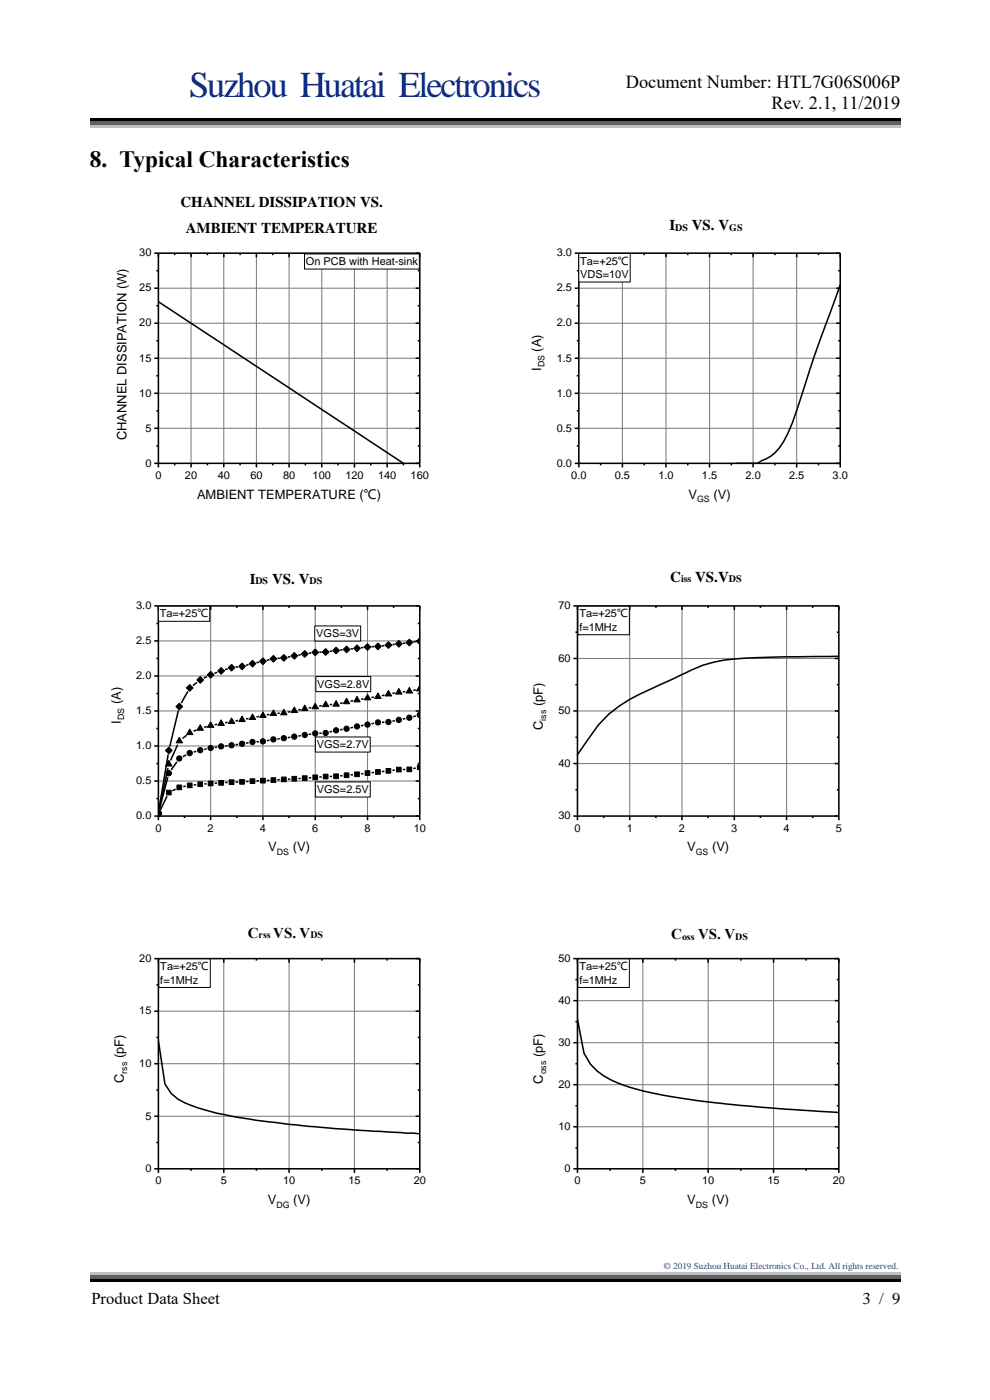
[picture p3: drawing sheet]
<svg xmlns="http://www.w3.org/2000/svg" width="210mm" height="297mm" viewBox="0 0 210 297" stroke-linecap="round" stroke-linejoin="round" font-family="sans-serif">
<path d="M40.5 53.7v44.6M47.5 53.7v44.6M54.4 53.7v44.6M61.3 53.7v44.6M68.3 53.7v44.6M75.2 53.7v44.6M82.1 53.7v44.6M33.6 76h55.5M33.6 68.6h55.5M33.6 61.1h55.5M33.6 90.9h55.5M33.6 83.4h55.5" fill="none" stroke="#808080" stroke-width=".23"/>
<g fill="none" stroke="#000" stroke-width=".33">
<path d="M32.7 53.7h56.4v45.5M33.2 57.4h.4M33.6 53.7v45.5M37.1 53.7v.4M40.5 53.7v.9M44 53.7v.4M47.5 53.7v.9M50.9 53.7v.4M54.4 53.7v.9M57.9 53.7v.4M61.3 53.7v.9M64.8 53.7v.4"/>
<path d="M68.3 53.7v.9M71.7 53.7v.4M75.2 53.7v.9M78.7 53.7v.4M82.1 53.7v.9M85.6 53.7v.4M88.6 57.4h.5M32.7 76h.9M32.7 68.6h.9M32.7 61.1h.9M33.2 79.7h.4M33.2 72.3h.4"/>
<path d="M33.2 64.9h.4M33.6 64l52 34.3v.4M88.2 76h.9M88.2 68.6h.9M88.2 61.1h.9M88.6 79.7h.5M88.6 72.3h.5M88.6 64.9h.5M32.7 98.3h56.4M32.7 90.9h.9M32.7 83.4h.9M33.2 94.6h.4"/>
<path d="M33.2 87.2h.4M37.1 98.3v.4M40.5 98.3v.9M44 98.3v.4M47.5 98.3v.9M50.9 98.3v.4M54.4 98.3v.9M57.9 98.3v.4M61.3 98.3v.9M64.8 98.3v.4M68.3 98.3v.9M71.7 98.3v.4"/>
<path d="M75.2 98.3v.9M78.7 98.3v.4M82.1 98.3v.9M88.2 90.9h.9M88.2 83.4h.9M88.6 94.6h.5M88.6 87.2h.5"/>
</g>
<path d="M64.6 53.9h24.4v3.2h-24.4z" fill-rule="evenodd" fill="#fff" stroke="#000" stroke-width=".21"/>
<path d="M132 53.7v44.6M141.3 53.7v44.6M150.5 53.7v44.6M159.8 53.7v44.6M169 53.7v44.6M122.8 76h55.4M122.8 68.6h55.4M122.8 61.1h55.4M122.8 90.9h55.4M122.8 83.4h55.4" fill="none" stroke="#808080" stroke-width=".23"/>
<g fill="none" stroke="#000" stroke-width=".33">
<path d="M121.9 53.7h56.3v45.5M122.4 57.4h.4M122.8 53.7v45.5M127.4 53.7v.4M132 53.7v.9M136.7 53.7v.4M141.3 53.7v.9M145.9 53.7v.4M150.5 53.7v.9M155.1 53.7v.4M159.8 53.7v.9M164.4 53.7v.4"/>
<path d="M169 53.7v.9M173.6 53.7v.4M177.8 57.4h.4M121.9 76h.9M121.9 68.6h.9M121.9 61.1h.9M122.4 79.7h.4M122.4 72.3h.4M122.4 64.9h.4M177.4 76h.8M177.4 68.6h.8M177.4 61.1h.8"/>
<path d="M177.8 79.7h.4M177.8 72.3h.4M177.8 64.9h.4M178.2 60.4l-.9 2.7a361.4 361.4 0 0 0-8.3 24 23.3 23.3 0 0 1-4.6 9l-.9 .7-2.8 1.5h-4.6M121.9 98.3h56.3M121.9 90.9h.9M121.9 83.4h.9M122.4 94.6h.4M122.4 87.2h.4M127.4 98.3v.4M132 98.3v.9M136.7 98.3v.4"/>
<path d="M141.3 98.3v.9M145.9 98.3v.4M150.5 98.3v.9M155.1 98.3v.4M159.8 98.3v.9M164.4 98.3v.4M169 98.3v.9M173.6 98.3v.4M177.4 90.9h.8M177.4 83.4h.8M177.8 94.6h.4M177.8 87.2h.4"/>
</g>
<path d="M122.8 53.8h10.9v6h-10.9z" fill-rule="evenodd" fill="#fff" stroke="#000" stroke-width=".21"/>
<path d="M33.6 136h55.5M44.7 128.5v44.6M55.8 128.5v44.6M66.9 128.5v44.6M78 128.5v44.6M33.6 158.3h55.5M33.6 150.8h55.5M33.6 143.4h55.5M33.6 165.7h55.5" fill="none" stroke="#808080" stroke-width=".23"/>
<g fill="none" stroke="#000" stroke-width=".33">
<path d="M32.7 128.5h56.4v45.5M32.7 136h.9M33.2 139.7h.4M33.2 132.3h.4M33.6 128.5v45.5M39.2 128.5v.5M44.7 128.5v.9M50.2 128.5v.5M55.8 128.5v.9M57.2 140l-.6 .1M59.4 139.6l-.5 .1M61.3 128.5v.5"/>
<path d="M61.6 139.3l-.5 .1M63.8 138.9l-.5 .1M66 138.5l-.5 .1M66.9 128.5v.9M68.2 138.4h-.5M70.5 138.1l-.6 .1M72.4 128.5v.5M72.7 137.9h-.5M74.9 137.6l-.5 .1M77.1 137.4h-.5M78 128.5v.9M79.3 137.2h-.5"/>
<path d="M81.6 137h-.6M83.5 128.5v.5M83.8 136.7l-.5 .1M86 136.4l-.5 .1M88.2 136h.9M88.2 136.1l-.5 .1M88.6 139.7h.5M88.6 132.3h.5M32.7 158.3h.9M32.7 150.8h.9M32.7 143.4h.9M33.2 154.6h.4"/>
<path d="M33.2 147.1h.4M37.7 158l-1.5 3.3M37.8 150.7l-1.8 7.7M39.6 156l-.9 .7M39.8 146.7l-1.3 2.5M41.6 159.4l-.5 .1M41.7 154.9l-.7 .2M41.8 144.8l-.9 .6M43.8 158.9l-.5 .1M43.9 154.1l-.6 .2M43.9 143.5l-.7 .4M46.1 158.5l-.6 .1"/>
<path d="M46.1 153.7l-.6 .1M46.1 142.6l-.6 .2M48.3 158.2l-.5 .1M48.3 153.2l-.5 .1M48.3 141.9l-.6 .2M50.5 157.9l-.5 .1M50.5 152.8l-.5 .1M50.5 141.5h-.5M52.7 157.6l-.5 .1M52.7 152.4l-.5 .1M52.7 141l-.5 .2M54.9 157.3l-.5 .1"/>
<path d="M54.9 152l-.5 .1M54.9 140.5l-.5 .1M57.2 157l-.6 .1M57.2 151.6l-.6 .1M59.4 156.7l-.5 .1M59.4 151.3h-.5M61.6 156.4l-.5 .1M61.6 151l-.6 .1M63.8 156.1h-.5M63.8 150.5l-.5 .1M66 155.7l-.5 .1M66 150.1l-.5 .1"/>
<path d="M68.2 155.5l-.5 .1M68.2 149.7l-.5 .1M70.4 149.5h-.5M70.5 155.2l-.6 .1M72.7 154.7l-.6 .1M72.7 149.1l-.6 .1M74.9 148.7l-.5 .1M74.9 154.3l-.5 .1M77.1 153.9l-.5 .1M77.1 148.2l-.5 .1M79.3 153.4l-.5 .1M79.3 147.9l-.5 .1"/>
<path d="M81.5 153.2h-.5M81.6 147.5l-.6 .1M83.8 152.9l-.6 .1M83.8 147l-.6 .1M86 146.7l-.5 .1M86 152.4l-.5 .2M88.2 158.3h.9M88.2 150.8h.9M88.2 143.4h.9M88.2 146.4l-.5 .1M88.2 151.9l-.5 .1M88.6 154.6h.5"/>
<path d="M88.6 147.1h.5M32.7 173.1h56.4M32.7 165.7h.9M33.2 169.4h.4M33.2 162h.4M35.4 168.9l-1.4 3M35.6 164.9l-1.8 6.8M35.6 163l-1.8 8.6M35.7 160.1l-2 11.4M37.3 167.4l-.7 .4M37.5 161.6l-1.2 1.8M39.2 173.1v.5"/>
<path d="M39.4 166.8l-.5 .1M39.5 160.2l-.7 .3M41.6 166.5h-.5M43.8 166.3h-.5M44.7 173.1v.9M46.1 166.1l-.6 .1M48.3 166h-.5M50.2 173.1v.5M50.5 165.9h-.5M52.7 165.8h-.5M54.9 165.7h-.5M55.8 173.1v.9"/>
<path d="M57.1 165.5l-.5 .1M59.4 165.4h-.5M61.3 173.1v.5M61.6 165.3h-.5M63.8 165.1l-.5 .1M66 165h-.5M66.9 173.1v.9M68.2 164.8l-.5 .1M70.4 164.7h-.5M72.4 173.1v.5M72.7 164.6h-.5M74.9 164.3l-.5 .1"/>
<path d="M77.1 164.1l-.5 .1M78 173.1v.9M79.3 163.9h-.5M81.5 163.6l-.5 .1M83.5 173.1v.5M83.8 163.4h-.5M85.5 163.3h.5M88.2 165.7h.9M88.2 162.9l-.5 .2M88.6 169.4h.5M88.6 162h.5"/>
</g>
<g fill="#000" stroke="#000" stroke-width=".21">
<path d="M38 156.4l.7 1.2h-1.3zM40.3 154.7l.6 1.1h-1.3zM42.5 153.8l.6 1.1h-1.3zM44.7 153.1l.7 1.2h-1.4zM46.9 152.7l.7 1.2h-1.4zM49.1 152.3l.7 1.2h-1.4zM51.4 151.9l.6 1.2h-1.3zM53.6 151.5l.6 1.1h-1.3zM55.8 151l.6 1.2h-1.3zM58 150.6l.7 1.2h-1.4zM60.2 150.5l.7 1.2h-1.4zM62.4 150l.7 1.2h-1.3z"/>
<path d="M64.7 149.6l.6 1.1h-1.3zM66.9 149.2l.6 1.2h-1.3zM69.1 148.7l.7 1.2h-1.4zM71.3 148.6l.7 1.2h-1.4zM73.5 148.1l.7 1.2h-1.4zM75.7 147.7l.7 1.2h-1.3zM78 147.3l.6 1.2h-1.3zM80.2 147l.6 1.2h-1.3zM82.4 146.5l.7 1.2h-1.4zM84.6 146.1l.7 1.2h-1.4zM86.8 145.9l.7 1.1h-1.3zM89.1 145.4v1.2h-.7z"/>
<path d="M33.6 171.7l.7 1.2h-.7zM35.8 161.3l.7 1.2h-1.4z"/>
<path d="M57.3 139.8l.7-.8 .7 .8-.7 .7z" fill-rule="evenodd"/>
<path d="M59.5 139.6l.7-.8 .7 .8-.7 .7z" fill-rule="evenodd"/>
<path d="M61.7 139.1l.7-.7 .8 .7-.8 .8z" fill-rule="evenodd"/>
<path d="M63.9 138.7l.8-.7 .7 .7-.7 .8z" fill-rule="evenodd"/>
<path d="M66.2 138.4l.7-.7 .7 .7-.7 .7z" fill-rule="evenodd"/>
<path d="M68.4 138.3l.7-.7 .7 .7-.7 .7z" fill-rule="evenodd"/>
<path d="M70.6 138l.7-.7 .7 .7-.7 .7z" fill-rule="evenodd"/>
<path d="M72.8 137.8l.7-.7 .7 .7-.7 .7z" fill-rule="evenodd"/>
<path d="M75 137.5l.7-.7 .8 .7-.8 .8z" fill-rule="evenodd"/>
<path d="M77.2 137.3l.8-.8 .7 .8-.7 .7z" fill-rule="evenodd"/>
<path d="M79.5 137.1l.7-.7 .7 .7-.7 .8z" fill-rule="evenodd"/>
<path d="M81.7 136.9l.7-.8 .7 .8-.7 .7z" fill-rule="evenodd"/>
<path d="M83.9 136.6l.7-.7 .7 .7-.7 .7z" fill-rule="evenodd"/>
<path d="M86.1 136.3l.7-.7 .8 .7-.8 .7z" fill-rule="evenodd"/>
<path d="M88.3 136l.8-.7v1.5z" fill-rule="evenodd"/>
<path d="M35.1 159.2l.7-.7 .7 .7-.7 .7z" fill-rule="evenodd"/>
<path d="M37.3 149.9l.7-.7 .8 .7-.8 .7z" fill-rule="evenodd"/>
<path d="M39.5 145.9l.8-.7 .7 .7-.7 .8z" fill-rule="evenodd"/>
<path d="M41.8 144.2l.7-.7 .7 .7-.7 .8z" fill-rule="evenodd"/>
<path d="M44 143.2l.7-.8 .7 .8-.7 .7z" fill-rule="evenodd"/>
<path d="M46.2 142.3l.7-.7 .7 .7-.7 .8z" fill-rule="evenodd"/>
<path d="M48.4 141.7l.7-.8 .7 .8-.7 .7z" fill-rule="evenodd"/>
<path d="M50.6 141.4l.8-.7 .7 .7-.7 .7z" fill-rule="evenodd"/>
<path d="M52.8 140.8l.8-.7 .7 .7-.7 .7z" fill-rule="evenodd"/>
<path d="M55.1 140.3l.7-.7 .7 .7-.7 .7z" fill-rule="evenodd"/>
<path d="M88.6 151.4l.2-.2h.3l-.1 1a.56 .56 0 0 1-.4-.8z" fill-rule="evenodd"/>
<path d="M33.6 172.2h.5v1h-.5z" fill-rule="evenodd"/>
<path d="M33.6 172a.53 .53 0 0 1 .6 .5 .53 .53 0 0 1-.6 .5z" fill-rule="evenodd"/>
<path d="M33.6 171.7l.7 .7-.7 .7z" fill-rule="evenodd"/>
<path d="M35.3 167.6h1v1h-1z" fill-rule="evenodd"/>
<path d="M37.5 166.5h1v1h-1z" fill-rule="evenodd"/>
<path d="M39.7 166.1h1v1h-1z" fill-rule="evenodd"/>
<path d="M42 165.9h1v1h-1z" fill-rule="evenodd"/>
<path d="M44.2 165.7h1v1h-1z" fill-rule="evenodd"/>
<path d="M46.4 165.6h1v1h-1z" fill-rule="evenodd"/>
<path d="M48.6 165.4h1v1h-1z" fill-rule="evenodd"/>
<path d="M50.8 165.4h1v1h-1z" fill-rule="evenodd"/>
<path d="M53.1 165.2h1v1h-1z" fill-rule="evenodd"/>
<path d="M55.3 165.1h1v1h-1z" fill-rule="evenodd"/>
<path d="M57.5 165h1v1h-1z" fill-rule="evenodd"/>
<path d="M59.7 164.9h1v.9h-1z" fill-rule="evenodd"/>
<path d="M61.9 164.7h1v1h-1z" fill-rule="evenodd"/>
<path d="M64.1 164.6h1v1h-1z" fill-rule="evenodd"/>
<path d="M66.4 164.4h1v1h-1z" fill-rule="evenodd"/>
<path d="M68.6 164.2h1v1h-1z" fill-rule="evenodd"/>
<path d="M70.8 164.2h1v1h-1z" fill-rule="evenodd"/>
<path d="M73 164h1v1h-1z" fill-rule="evenodd"/>
<path d="M75.2 163.8h1v1h-1z" fill-rule="evenodd"/>
<path d="M77.5 163.5h1v1h-1z" fill-rule="evenodd"/>
<path d="M79.7 163.3h1v1h-1z" fill-rule="evenodd"/>
<path d="M81.9 163h1v1h-1z" fill-rule="evenodd"/>
<path d="M84.1 162.8h1v1h-1z" fill-rule="evenodd"/>
<path d="M86.3 162.7h1v1h-1z" fill-rule="evenodd"/>
<path d="M88.5 162.3h.6v1h-.6z" fill-rule="evenodd"/>
<circle cx="40.2" cy="159.8" r=".56"/>
<circle cx="42.5" cy="159.2" r=".56"/>
<circle cx="44.7" cy="158.7" r=".56"/>
<circle cx="46.9" cy="158.3" r=".56"/>
<circle cx="49.1" cy="158.1" r=".56"/>
<circle cx="51.3" cy="157.8" r=".56"/>
<circle cx="53.6" cy="157.4" r=".56"/>
<circle cx="55.8" cy="157.3" r=".56"/>
<circle cx="58" cy="156.9" r=".56"/>
<circle cx="60.2" cy="156.6" r=".56"/>
<circle cx="62.4" cy="156.3" r=".56"/>
<circle cx="64.6" cy="155.9" r=".56"/>
<circle cx="66.9" cy="155.6" r=".56"/>
<circle cx="69.1" cy="155.5" r=".56"/>
<circle cx="71.3" cy="154.9" r=".56"/>
<circle cx="73.5" cy="154.6" r=".56"/>
<circle cx="75.7" cy="154.1" r=".56"/>
<circle cx="78" cy="153.7" r=".56"/>
<circle cx="80.2" cy="153.3" r=".56"/>
<circle cx="82.4" cy="153.2" r=".56"/>
<circle cx="84.6" cy="152.7" r=".56"/>
<circle cx="86.8" cy="152.3" r=".56"/>
<circle cx="35.8" cy="164" r=".56"/>
<circle cx="38" cy="160.9" r=".56"/>
</g>
<g fill="#fff" stroke="#000" stroke-width=".21">
<path d="M66.8 132.8h9.7v3.2h-9.7z" fill-rule="evenodd"/>
<path d="M67 143.5h11.6v3.2h-11.6z" fill-rule="evenodd"/>
<path d="M66.9 156.3h11.6v3.3h-11.6z" fill-rule="evenodd"/>
<path d="M66.9 165.9h11.6v3.2h-11.6z" fill-rule="evenodd"/>
<path d="M33.6 128.6h10.9v3.2h-10.9z" fill-rule="evenodd"/>
</g>
<path d="M122.5 139.7h55.5M133.6 128.5v44.6M144.7 128.5v44.6M155.8 128.5v44.6M166.9 128.5v44.6M122.5 150.8h55.5M122.5 162h55.5" fill="none" stroke="#808080" stroke-width=".23"/>
<g fill="none" stroke="#000" stroke-width=".33">
<path d="M121.6 128.5h56.4v45.5M121.6 139.7h.9M122.1 134.1h.4M122.5 128.5v45.5M128.1 128.5v.5M133.6 128.5v.9M139.1 128.5v.5M144.7 128.5v.9M150.2 128.5v.5M155.8 128.5v.9M161.3 128.5v.5M166.9 128.5v.9"/>
<path d="M172.4 128.5v.5M177.1 139.7h.9M177.5 134.1h.5M178 139.2l-6.7 .1a189.8 189.8 0 0 0-17.7 .7 25.8 25.8 0 0 0-8.9 3.1l-4.4 2.1a46.4 46.4 0 0 0-11.1 6.3l-2.3 2.3-4.4 6.3M121.6 150.8h.9M122.1 156.4h.4M122.1 145.3h.4M177.1 150.8h.9M177.5 156.4h.5M177.5 145.3h.5M121.6 173.1h56.4M121.6 162h.9"/>
<path d="M122.1 167.6h.4M128.1 173.1v.5M133.6 173.1v.9M139.1 173.1v.5M144.7 173.1v.9M150.2 173.1v.5M155.8 173.1v.9M161.3 173.1v.5M166.9 173.1v.9M172.4 173.1v.5M177.1 162h.9M177.5 167.6h.5"/>
</g>
<path d="M122.6 128.6h10.9v6.1h-10.9z" fill-rule="evenodd" fill="#fff" stroke="#000" stroke-width=".21"/>
<path d="M33.6 214.5h55.5M47.5 203.4v44.6M61.3 203.4v44.6M75.2 203.4v44.6M33.6 236.8h55.5M33.6 225.7h55.5" fill="none" stroke="#808080" stroke-width=".23"/>
<g fill="none" stroke="#000" stroke-width=".33">
<path d="M32.7 203.4h56.4v45.4M32.7 214.5h.9M33.2 208.9h.4M33.6 203.4v45.4M40.5 203.4v.4M47.5 203.4v.8M54.4 203.4v.4M61.3 203.4v.8M68.3 203.4v.4M75.2 203.4v.8M82.1 203.4v.4M88.2 214.5h.9"/>
<path d="M88.6 208.9h.5M32.7 236.8h.9M32.7 225.7h.9M33.2 231.2h.4M33.2 220.1h.4M33.6 220.8l1.4 9.2a9 9 0 0 0 5.5 4.5 86.4 86.4 0 0 0 19.4 3.8 494.5 494.5 0 0 0 29.2 2.2M88.2 236.8h.9M88.2 225.7h.9M88.6 231.2h.5M88.6 220.1h.5M32.7 248h56.4M33.2 242.4h.4"/>
<path d="M40.5 248v.4M47.5 248v.8M54.4 248v.4M61.3 248v.8M68.3 248v.4M75.2 248v.8M82.1 248v.4M88.6 242.4h.5"/>
</g>
<path d="M33.7 203.4h10.9v6.1h-10.9z" fill-rule="evenodd" fill="#fff" stroke="#000" stroke-width=".21"/>
<path d="M122.5 212.3h55.5M136.4 203.4v44.6M150.2 203.4v44.6M164.1 203.4v44.6M122.5 239h55.5M122.5 230.1h55.5M122.5 221.2h55.5" fill="none" stroke="#808080" stroke-width=".23"/>
<g fill="none" stroke="#000" stroke-width=".33">
<path d="M121.6 203.4h56.4v45.4M121.6 212.3h.9M122.1 216.7h.4M122.1 207.8h.4M122.5 216.2l1.4 7.3a11.9 11.9 0 0 0 6.9 6.2 78.4 78.4 0 0 0 18 3.9l1.4 .2a453.3 453.3 0 0 0 27.8 2.2M122.5 203.4v45.4M129.4 203.4v.4M136.4 203.4v.8M143.3 203.4v.4M150.2 203.4v.8M157.2 203.4v.4M164.1 203.4v.8"/>
<path d="M171 203.4v.4M177.1 212.3h.9M177.5 216.7h.5M177.5 207.8h.5M121.6 239h.9M121.6 230.1h.9M121.6 221.2h.9M122.1 234.6h.4M122.1 225.7h.4M177.1 239h.9M177.1 230.1h.9M177.1 221.2h.9"/>
<path d="M177.5 234.6h.5M177.5 225.7h.5M121.6 248h56.4M122.1 243.5h.4M129.4 248v.4M136.4 248v.8M143.3 248v.4M150.2 248v.8M157.2 248v.4M164.1 248v.8M171 248v.4M177.5 243.5h.5"/>
</g>
<path d="M122.6 203.4h10.9v6.1h-10.9z" fill-rule="evenodd" fill="#fff" stroke="#000" stroke-width=".21"/>
<path d="M35.5 38.5h48.6v13.8h-48.6z" fill-rule="evenodd" fill="#fff"/>
<path d="M35.5 38.5h48.6v13.8h-48.6z" fill="none" stroke="#fff" stroke-width=".26"/>
<path d="M125.4 43.5h48.7v8.3h-48.7z" fill-rule="evenodd" fill="#fff"/>
<path d="M125.4 43.5h48.7v8.3h-48.7z" fill="none" stroke="#fff" stroke-width=".26"/>
<path d="M36.3 118.5h48.7v8.3h-48.7z" fill-rule="evenodd" fill="#fff"/>
<path d="M36.3 118.5h48.7v8.3h-48.7z" fill="none" stroke="#fff" stroke-width=".26"/>
<path d="M125.4 118.1h48.7v8.3h-48.7z" fill-rule="evenodd" fill="#fff"/>
<path d="M125.4 118.1h48.7v8.3h-48.7z" fill="none" stroke="#fff" stroke-width=".26"/>
<path d="M36.2 193.6h48.7v8.3h-48.7z" fill-rule="evenodd" fill="#fff"/>
<path d="M36.2 193.6h48.7v8.3h-48.7z" fill="none" stroke="#fff" stroke-width=".26"/>
<path d="M126.2 193.9h48.7v8.3h-48.7z" fill-rule="evenodd" fill="#fff"/>
<path d="M126.2 193.9h48.7v8.3h-48.7z" fill="none" stroke="#fff" stroke-width=".26"/>
<path d="M19 25.1h172v.5h-172z" fill-rule="evenodd" fill="#000"/>
<path d="M19 25.6h172v1h-172z" fill-rule="evenodd" fill="#606060"/>
<path d="M19 26.6h172v.5h-172z" fill-rule="evenodd" fill="#c0c0c0"/>
<path d="M19 271.4h172v.5h-172z" fill-rule="evenodd" fill="#000"/>
<path d="M19 270.4h172v1h-172z" fill-rule="evenodd" fill="#606060"/>
<path d="M19 269.9h172v.5h-172z" fill-rule="evenodd" fill="#c0c0c0"/>
<text font-size="7.7" fill="#0f2d86" x="40.1" y="20.7">Suzhou Huatai Electronics</text>
<text font-size="5" x="19" y="35.5">8. Typical Characteristics</text>
<g font-size="3.9">
<text x="132.8" y="18.6">Document Number: HTL7G06S006P</text>
<text x="163.7" y="23.1">Rev. 2.1, 11/2019</text>
</g>
<g font-size="3.5">
<text x="19.4" y="276.6">Product Data Sheet</text>
<text x="183" y="276.6">3 / 9</text>
</g>
<g font-size="3.2">
<text x="38.3" y="43.8">CHANNEL DISSIPATION VS.</text>
<text x="39.4" y="49.3">AMBIENT TEMPERATURE</text>
<text x="142" y="48.8">I</text>
<text x="146.8" y="48.8">VS. V</text>
<text x="53" y="123.8">I</text>
<text x="57.7" y="123.8">VS. V</text>
<text x="142.2" y="123.4">C</text>
<text x="147.5" y="123.4">VS.V</text>
<text x="52.6" y="198.9">C</text>
<text x="58" y="198.9">VS. V</text>
<text x="142.4" y="199.2">C</text>
<text x="148.1" y="199.2">VS. V</text>
</g>
<g font-size="2.7">
<text x="114.8" y="74.6" transform="rotate(-90 114.8 74.6)">(A)</text>
<text x="114.8" y="78.7" transform="rotate(-90 114.8 78.7)">I</text>
<text x="26.9" y="93.4" transform="rotate(-90 26.9 93.4)">CHANNEL DISSIPATION (W)</text>
<text x="41.8" y="105.8">AMBIENT TEMPERATURE (℃)</text>
<text x="146" y="105.8">V</text>
<text x="151.3" y="105.8">(V)</text>
<text x="25.6" y="149.4" transform="rotate(-90 25.6 149.4)">(A)</text>
<text x="115.1" y="149.8" transform="rotate(-90 115.1 149.8)">(pF)</text>
<text x="25.6" y="153.5" transform="rotate(-90 25.6 153.5)">I</text>
<text x="115.1" y="154.8" transform="rotate(-90 115.1 154.8)">C</text>
<text x="56.9" y="180.6">V</text>
<text x="62.1" y="180.6">(V)</text>
<text x="145.8" y="180.6">V</text>
<text x="151.1" y="180.6">(V)</text>
<text x="26.2" y="224.5" transform="rotate(-90 26.2 224.5)">(pF)</text>
<text x="115.1" y="224.3" transform="rotate(-90 115.1 224.3)">(pF)</text>
<text x="26.2" y="229.8" transform="rotate(-90 26.2 229.8)">C</text>
<text x="115.1" y="229.9" transform="rotate(-90 115.1 229.9)">C</text>
<text x="56.8" y="255.4">V</text>
<text x="62.2" y="255.4">(V)</text>
<text x="145.8" y="255.4">V</text>
<text x="151" y="255.4">(V)</text>
</g>
<g font-size="2.3">
<text x="29.5" y="54.4">30</text>
<text x="64.9" y="56.3">On PCB with Heat-sink</text>
<text x="118.1" y="54.4">3.0</text>
<text x="123.1" y="56.2">Ta=+25℃</text>
<text x="123.1" y="59">VDS=10V</text>
<text x="29.5" y="61.8">25</text>
<text x="118.1" y="61.8">2.5</text>
<text x="29.5" y="69.3">20</text>
<text x="118.1" y="69.3">2.0</text>
<text x="29.5" y="76.7">15</text>
<text x="118.1" y="76.7">1.5</text>
<text x="29.5" y="84.1">10</text>
<text x="118.1" y="84.1">1.0</text>
<text x="30.8" y="91.6">5</text>
<text x="118.1" y="91.6">0.5</text>
<text x="30.8" y="99">0</text>
<text x="33" y="101.6">0</text>
<text x="39.2" y="101.6">20</text>
<text x="46.2" y="101.6">40</text>
<text x="53.1" y="101.6">60</text>
<text x="60" y="101.6">80</text>
<text x="66.3" y="101.6">100</text>
<text x="73.3" y="101.6">120</text>
<text x="80.2" y="101.6">140</text>
<text x="87.1" y="101.6">160</text>
<text x="118.1" y="99">0.0</text>
<text x="121.2" y="101.6">0.0</text>
<text x="130.4" y="101.6">0.5</text>
<text x="139.7" y="101.6">1.0</text>
<text x="148.9" y="101.6">1.5</text>
<text x="158.2" y="101.6">2.0</text>
<text x="167.4" y="101.6">2.5</text>
<text x="176.6" y="101.6">3.0</text>
<text x="28.9" y="129.2">3.0</text>
<text x="33.9" y="131">Ta=+25℃</text>
<text x="118.4" y="129.2">70</text>
<text x="122.9" y="131">Ta=+25℃</text>
<text x="28.9" y="136.7">2.5</text>
<text x="67.1" y="135.2">VGS=3V</text>
<text x="122.9" y="133.9">f=1MHz</text>
<text x="118.4" y="140.4">60</text>
<text x="28.9" y="144.1">2.0</text>
<text x="67.3" y="145.9">VGS=2.8V</text>
<text x="28.9" y="151.5">1.5</text>
<text x="118.4" y="151.5">50</text>
<text x="28.9" y="159">1.0</text>
<text x="67.2" y="158.7">VGS=2.7V</text>
<text x="28.9" y="166.4">0.5</text>
<text x="118.4" y="162.7">40</text>
<text x="28.9" y="173.8">0.0</text>
<text x="67.2" y="168.3">VGS=2.5V</text>
<text x="118.4" y="173.8">30</text>
<text x="33" y="176.4">0</text>
<text x="44" y="176.4">2</text>
<text x="55.1" y="176.4">4</text>
<text x="66.2" y="176.4">6</text>
<text x="77.3" y="176.4">8</text>
<text x="87.8" y="176.4">10</text>
<text x="121.9" y="176.4">0</text>
<text x="132.9" y="176.4">1</text>
<text x="144" y="176.4">2</text>
<text x="155.1" y="176.4">3</text>
<text x="166.2" y="176.4">4</text>
<text x="177.3" y="176.4">5</text>
<text x="29.5" y="204.1">20</text>
<text x="34" y="205.8">Ta=+25℃</text>
<text x="34" y="208.7">f=1MHz</text>
<text x="118.4" y="204.1">50</text>
<text x="122.9" y="205.8">Ta=+25℃</text>
<text x="122.9" y="208.7">f=1MHz</text>
<text x="29.5" y="215.2">15</text>
<text x="118.4" y="213">40</text>
<text x="118.4" y="221.9">30</text>
<text x="29.5" y="226.4">10</text>
<text x="118.4" y="230.8">20</text>
<text x="30.8" y="237.5">5</text>
<text x="118.4" y="239.7">10</text>
<text x="30.8" y="248.7">0</text>
<text x="33" y="251.3">0</text>
<text x="46.8" y="251.3">5</text>
<text x="60" y="251.3">10</text>
<text x="73.9" y="251.3">15</text>
<text x="87.8" y="251.3">20</text>
<text x="119.7" y="248.7">0</text>
<text x="121.9" y="251.3">0</text>
<text x="135.7" y="251.3">5</text>
<text x="148.9" y="251.3">10</text>
<text x="162.8" y="251.3">15</text>
<text x="176.7" y="251.3">20</text>
</g>
<g font-size="2.1">
<text x="143.2" y="48.9">DS</text>
<text x="154.7" y="48.9">GS</text>
<text x="54.2" y="124">DS</text>
<text x="65.7" y="124">DS</text>
<text x="144.5" y="123.5">iss</text>
<text x="154.6" y="123.5">DS</text>
<text x="54.9" y="199.1">rss</text>
<text x="65.8" y="199.1">DS</text>
<text x="144.7" y="199.4">oss</text>
<text x="156" y="199.4">DS</text>
</g>
<g font-size="1.9">
<text x="115.5" y="77.9" transform="rotate(-90 115.5 77.9)">DS</text>
<text x="147.9" y="106.5">GS</text>
<text x="26.3" y="152.8" transform="rotate(-90 26.3 152.8)">DS</text>
<text x="115.9" y="152.9" transform="rotate(-90 115.9 152.9)">iss</text>
<text x="58.7" y="181.3">DS</text>
<text x="147.6" y="181.3">GS</text>
<text x="27" y="227.8" transform="rotate(-90 27 227.8)">rss</text>
<text x="115.9" y="227.9" transform="rotate(-90 115.9 227.9)">oss</text>
<text x="58.6" y="256.2">DG</text>
<text x="147.6" y="256.2">DS</text>
</g>
<text font-size="1.9" fill="#1f4e79" x="140.8" y="269.1">© 2019 Suzhou Huatai Electronics Co., Ltd. All rights reserved.</text>
</svg>
